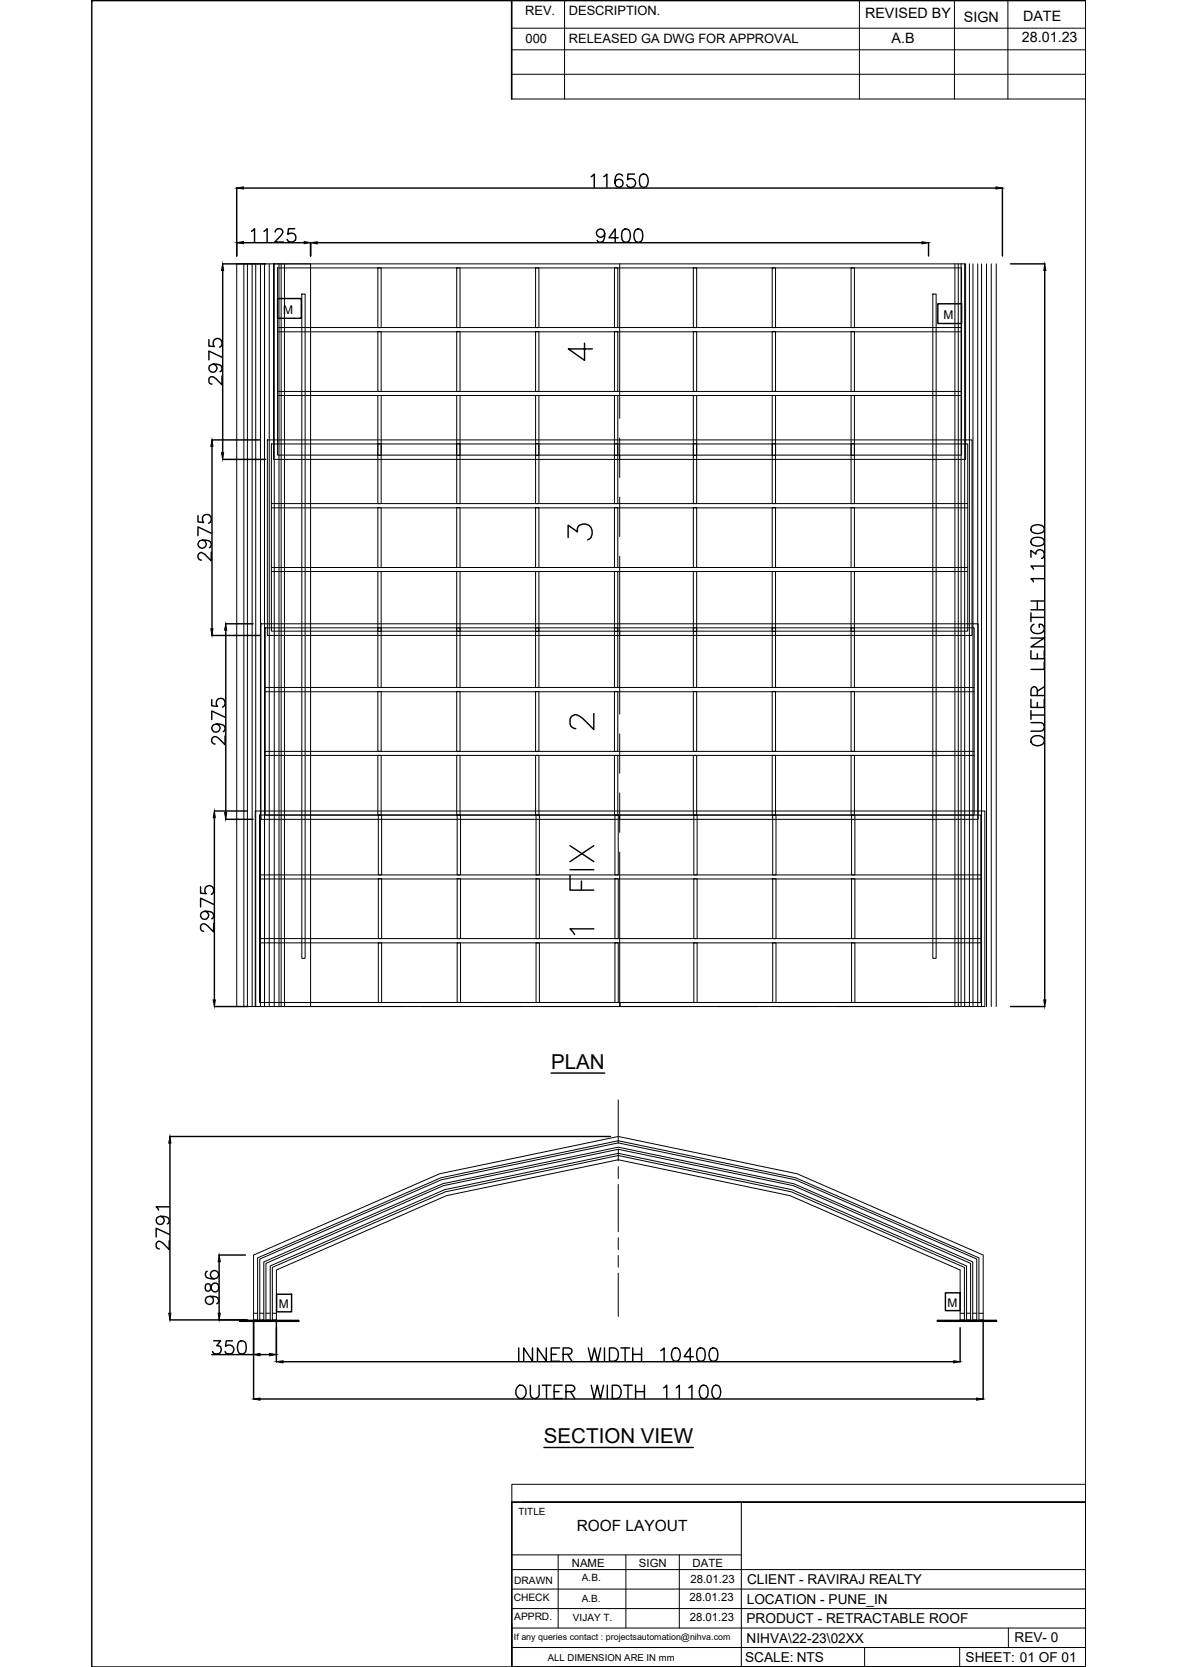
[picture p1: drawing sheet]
<svg xmlns="http://www.w3.org/2000/svg" width="210mm" height="297mm" viewBox="0 0 210 297" stroke-linecap="round" stroke-linejoin="round" font-family="sans-serif">
<!-- layer: 0 -->
<g fill="none" stroke="#000" stroke-width=".18">
<path d="M91.2 8.9h102.3M91.2 13.2h102.3M91.2 5h102.3M91.2 .1v17.5M100.6 .1v17.5M153.1 .1v17.5M170.1 .1v17.5M179.6 .1v17.5M193.5 .1v17.5h-102.3M42.2 47h13.1v132.4h-13.1zM43.4 47v132.3M44.1 47v132.4"/>
<path d="M44.9 47v132.4M45.6 47v132.4M46.4 47v132.4M47.1 47v132.4M48 47v132.4M48.7 47h123.4v34.9h-123.4zM48.9 47v132.4M49.5 47.7h121.8v33.4h-121.8zM49.5 58.4h121.8M49.5 59.1h121.8M49.7 47v132.4M50.1 47v132.4"/>
<path d="M50.7 47v132.4M53.8 52.4h.6v118.4h-.6zM67.3 59.1h.6v10.7h-.6zM67.3 47.7h.6v10.7h-.6zM81.4 59.1h.6v10.7h-.6zM81.4 47.7h.6v10.7h-.6zM95.4 59.1h.6v10.7h-.6zM95.4 47.7h.6v10.7h-.6zM109.5 59.1h.6v10.7h-.6zM109.5 47.7h.6v10.7h-.6zM110.4 47v27.5M123.5 59.1h.6v10.7h-.6z"/>
<path d="M123.5 47.7h.6v10.7h-.6zM137.6 59.1h.6v10.7h-.6zM137.6 47.7h.6v10.7h-.6zM151.7 59.1h.5v10.7h-.5zM151.7 47.7h.5v10.7h-.5zM166.2 52.4h.6v118.4h-.6zM170.2 47v132.4M170.7 47v132.4M171.3 47v132.3M171.9 47v132.4M172.7 47v132.4M173.4 47v132.4"/>
<path d="M174.2 47v132.4M174.9 47v132.4M175.8 47v132.4M176.6 47v132.4M177.5 47v132.4M47.6 78.4h125.6v34.8h-125.6zM48.4 79.1h124v33.4h-124zM49.5 69.8h121.8M49.5 70.5h121.8M67.3 70.5h.6v10.6h-.6zM67.3 79.1h.6v10.6h-.6zM81.4 70.5h.6v10.6h-.6z"/>
<path d="M81.4 79.1h.6v10.6h-.6zM95.4 70.5h.6v10.6h-.6zM95.4 79.1h.6v10.6h-.6zM109.5 70.5h.6v10.6h-.6zM109.5 79.1h.6v10.6h-.6zM110.4 78v7.1M123.5 70.5h.6v10.6h-.6zM123.5 79.1h.6v10.6h-.6zM137.6 70.5h.6v10.6h-.6zM137.6 79.1h.6v10.6h-.6zM151.7 70.5h.5v10.6h-.5zM151.7 79.1h.5v10.6h-.5z"/>
<path d="M48.4 89.7h124M48.4 90.5h124M67.3 90.5h.6v10.6h-.6zM81.4 90.5h.6v10.6h-.6zM95.4 90.5h.6v10.6h-.6zM109.5 90.5h.6v10.6h-.6zM110.4 88.6v7M110.4 99.1v28.1M123.5 90.5h.6v10.6h-.6zM137.6 90.5h.6v10.6h-.6zM151.7 90.5h.5v10.6h-.5zM46.5 111.2h127.8v34.8h-127.8z"/>
<path d="M47.3 111.9h126.3v33.3h-126.3zM48.4 101.1h124M48.4 101.8h124M67.3 101.8h.6v10.7h-.6zM67.3 111.9h.6v10.6h-.6zM81.4 101.8h.6v10.7h-.6zM81.4 111.9h.6v10.6h-.6zM95.4 101.8h.6v10.7h-.6zM95.4 111.9h.6v10.6h-.6zM109.5 101.8h.6v10.7h-.6zM109.5 111.9h.6v10.6h-.6zM123.5 101.8h.6v10.7h-.6z"/>
<path d="M123.5 111.9h.6v10.6h-.6zM137.6 101.8h.6v10.7h-.6zM137.6 111.9h.6v10.6h-.6zM151.7 101.8h.5v10.7h-.5zM151.7 111.9h.5v10.6h-.5zM47.3 133.9h126.3M47.3 134.6h126.3M47.3 122.5h126.3M47.3 123.3h126.3M67.3 134.6h.6v10.7h-.6zM67.3 123.2h.6v10.7h-.6zM81.4 134.6h.6v10.7h-.6z"/>
<path d="M81.4 123.2h.6v10.7h-.6zM95.4 134.6h.6v10.7h-.6zM95.4 123.2h.6v10.7h-.6zM109.5 134.6h.6v10.7h-.6zM109.5 123.2h.6v10.7h-.6zM110.4 130.8v7M123.5 134.6h.6v10.7h-.6zM123.5 123.2h.6v10.7h-.6zM137.6 134.6h.6v10.7h-.6zM137.6 123.2h.6v10.7h-.6zM151.7 134.6h.5v10.7h-.5zM151.7 123.2h.5v10.7h-.5z"/>
<path d="M45.5 144.5h130v34.9h-130zM46.2 145.2h128.6v33.4h-128.6zM46.2 155.9h128.6M46.2 156.6h128.6M67.4 156.6h.6v10.6h-.6zM67.4 145.2h.6v10.7h-.6zM81.5 156.6h.6v10.6h-.6zM81.5 145.2h.6v10.7h-.6zM95.5 156.6h.6v10.6h-.6zM95.5 145.2h.6v10.7h-.6zM109.6 156.6h.6v10.6h-.6zM109.6 145.2h.6v10.7h-.6z"/>
<path d="M110.4 141.3v7M110.4 151.8v27.6M123.6 156.6h.6v10.6h-.6zM123.6 145.2h.6v10.7h-.6zM137.7 156.6h.6v10.6h-.6zM137.7 145.2h.6v10.7h-.6zM151.7 156.6h.6v10.6h-.6zM151.7 145.2h.6v10.7h-.6zM46.2 167.2h128.6M46.2 168h128.6M55.3 179.4h16.5M67.4 168h.6v10.6h-.6z"/>
<path d="M75.3 179.4h7M81.5 168h.6v10.6h-.6zM85.8 179.4h7.1M95.5 168h.6v10.6h-.6zM96.4 179.4h28.1M109.6 168h.6v10.6h-.6zM110.5 178.6v.8M123.6 168h.6v10.6h-.6zM128 179.4h7M137.7 168h.6v10.6h-.6zM138.5 179.4h7.1M149.1 179.4h16.4"/>
<path d="M151.7 168h.6v10.6h-.6zM110.2 196v7.7M110.2 204.8v2M110.2 207.9v2.1M110.2 211.1v8.4M45.2 223.6l33.1-14.4 31.9-6.7 31.8 6.7 33.2 14.4v11.6h-.8v-11.1l-32.6-14.2-31.6-6.6-31.7 6.6-32.6 14.2v11.1h-.7zM45.2 234h.7M46.3 224.4l32.4-14.2 31.5-6.5 31.5 6.5 32.3 14.2v10.8h-.7v-10.3l-31.9-14-31.2-6.5-31.3 6.5-31.9 14v10.3h-.7zM46.3 234h.7M47.4 225.1l31.6-13.8 31.2-6.5 31.2 6.5 31.5 13.8v10.1h-.7v-9.6l-31.1-13.6-30.9-6.5-31 6.5-31.1 13.6v9.6h-.7zM47.4 234h.7M48.5 225.8l30.8-13.4 30.9-6.5 30.8 6.5 30.8 13.4v9.4h-.7v-8.9l-30.3-13.3-30.6-6.3-30.6 6.3-30.4 13.3v8.9h-.7z"/>
<path d="M48.5 234h.7M110.2 220.5v2.2M110.2 223.7v2.1M110.2 226.9v7.7M171.1 234h.7M172.2 234h.7M173.3 234h.7M174.4 234h.8M91.2 264.5h102.3v3.2h-102.3zM91.2 279.7h102.3M91.2 267.7v29.3M91.2 277.1h40.9"/>
<path d="M92.9 267.7h100.6M99.5 277.1v13M111.5 277.1v13M121 277.1v13M132.1 267.7v29.3M91.2 290.1h102.3M91.2 286.6h102.3M91.2 283.2h102.3M91.2 293.6h102.3M154.1 293.6v3.4M171 293.6v3.4M179.7 290.1v3.5"/>
</g>
<g fill="none" stroke="#000" stroke-width=".25">
<path d="M16.4 .1h177.1v296.9h-177.1zM91.2 .1v17.5M42.2 33.5v12.1M43.4 33.5h134.1M105.3 31.5l.6-.5v2.4M107.6 31.5l.5-.5v2.4M110.9 31.4a.69 .69 0 0 0-1-.3 1.79 1.79 0 0 0 0 2.2 .72 .72 0 0 0 1.1-.4 .72 .72 0 0 0-.5-1 .72 .72 0 0 0-.9 .7M113 31h-1.1l-.1 1a.83 .83 0 0 1 1.3 0 .83 .83 0 0 1-.2 1.3 .83 .83 0 0 1-1.2-.4M114.3 31.1a.72 .72 0 0 1 1.1 .4 1.85 1.85 0 0 1-.2 1.8 .77 .77 0 0 1-1.2-.4 2.03 2.03 0 0 1 .3-1.8zM178.6 33.5v12.1M39.7 47h7.6M39.7 48.2v32.5"/>
<path d="M43.4 43.3h10.8M44.8 41.2l.6-.4v2.3M47 41.2l.6-.4v2.3M49 41.3v-.1a.75 .75 0 0 1 1.2-.3 .51 .51 0 0 1 .1 .7l-1.3 1.5h1.5M49.5 53.2h4.2v3.5h-4.2zM52.5 40.8h-1.1l-.1 1a.83 .83 0 0 1 1.2 0 .83 .83 0 0 1-.1 1.2 .83 .83 0 0 1-1.2-.3M55.3 43.2v2.4M56.5 43.3h107.8M107.8 41.6a.74 .74 0 0 1-1.1 .6 .74 .74 0 0 1-.3-1.1 .74 .74 0 0 1 1.2 0 2.04 2.04 0 0 1-.2 1.9 .67 .67 0 0 1-1-.2M110.2 42.4h-1.7l1.1-1.6v2.4M111.1 40.9a.72 .72 0 0 1 1.1 .4 1.85 1.85 0 0 1-.2 1.7 .75 .75 0 0 1-1.2-.3 2.03 2.03 0 0 1 .3-1.8zM113.3 40.9a.77 .77 0 0 1 1.1 .4 2.03 2.03 0 0 1-.2 1.7 .72 .72 0 0 1-1.1-.3 1.85 1.85 0 0 1 .2-1.8z"/>
<path d="M165.5 43.3v2.3M167.1 54.1h4.2v3.5h-4.2zM180.1 47h6.1M186.2 48.2v130M37.2 60.5v1.2l1 .1a.83 .83 0 0 1 0-1.3 .83 .83 0 0 1 1.2 .2 .83 .83 0 0 1-.3 1.2M37.7 78.4h8.5M37.8 79.5v32.5M38 64.9a.72 .72 0 0 1 .7 .9 .72 .72 0 0 1-1.2 .4 .72 .72 0 0 1 .1-1.2 1.98 1.98 0 0 1 1.8 .2 .69 .69 0 0 1-.2 1M39.6 67v1.6l-1.1-1.1a.74 .74 0 0 0-1.2-.2 .81 .81 0 0 0 .1 1.1h.4M39.6 63.7l-2.4-1.1v1.5M35.3 91.9v1.1l1 .1a.83 .83 0 0 1 0-1.2 .83 .83 0 0 1 1.2 .1 .83 .83 0 0 1-.3 1.2M36.1 96.3a.73 .73 0 0 1 .5 1 .73 .73 0 0 1-1.1 .2 .73 .73 0 0 1 .1-1.2 2.22 2.22 0 0 1 1.9 .3 .64 .64 0 0 1-.2 1"/>
<path d="M37.6 98.4v1.5l-1.4-1.3a.54 .54 0 0 0-.9 .3l.1 .7 .5 .2M37.6 95l-2.3-1.1v1.5M39.7 81.9h7.6M183.7 99.3v-1.2l.9 .6a.77 .77 0 0 1 .9-.8 .77 .77 0 0 1 .6 1.1l-.2 .3-.3 .2M183.8 96.1a1.79 1.79 0 0 1 2.1 0 .72 .72 0 0 1-.3 1.1 1.85 1.85 0 0 1-1.8-.2l-.1-.4zM183.8 93.8a1.79 1.79 0 0 1 2.1 0 .72 .72 0 0 1-.3 1.1 1.85 1.85 0 0 1-1.8-.2l-.1-.3zM37.7 113.2h8.5M40.2 111.2h4.9M40.2 112.3v32.5M183.7 115.9v1.5h2.4v-1.5M183.7 113.7h2.4l-2.4 1.6h2.4M183.7 109.2v1.6"/>
<path d="M183.7 110h2.4M183.7 108.7h2.4M183.7 107.1h2.4M184.2 111.2a.85 .85 0 0 0-.5 1 .85 .85 0 0 0 .9 .7 1.08 1.08 0 0 0 1.5-1.1 .74 .74 0 0 0-.9-.6v.6M184.8 107.1v1.6M184.8 116.5v.9M186.1 117.9v1.4h-2.4M186.1 103.1h-2.4l.5 .6M186.1 100.9h-2.4l.5 .5M37.7 124.7v1.1l1 .1a.83 .83 0 0 1 .1-1.3 .83 .83 0 0 1 1.2 .2 .83 .83 0 0 1-.4 1.2M38.5 129a.72 .72 0 0 1 .7 1 .72 .72 0 0 1-1.2 .3 .72 .72 0 0 1 .1-1.2 2.04 2.04 0 0 1 1.9 .3 .69 .69 0 0 1-.2 1M40.1 131.1v1.6l-1.1-1.1a.69 .69 0 0 0-.7-.4 .69 .69 0 0 0-.6 .5l.2 .7 .4 .2"/>
<path d="M40.1 127.8l-2.4-1.1v1.5M183.7 128.8h1.7a.77 .77 0 0 1 .7 .7 .77 .77 0 0 1-.7 .8h-1.7M183.7 124.6v1.5h2.4v-1.5M183.7 127.4h2.4M183.7 126.6v1.6M184 131.3a1.23 1.23 0 0 1 1.3-.2 1.23 1.23 0 0 1 .8 1.1 1.34 1.34 0 0 1-2.4 0v-.4zM184.8 123.9v-.9a.64 .64 0 0 0-.6-.6l-.4 .2-.1 .4v.9h2.4M184.8 125.2v.9M186.1 122.4l-1.3 .8M35.7 158v1.2h1.1a.82 .82 0 0 1 0-1.2 .82 .82 0 0 1 1.2 .2 .82 .82 0 0 1-.4 1.2M38.2 144.5h5.9M38.2 145.7v32.5"/>
<path d="M40.2 146h4.9M36.5 162.4a.72 .72 0 0 1 .7 .9 .72 .72 0 0 1-1.1 .4 .72 .72 0 0 1 0-1.2 1.98 1.98 0 0 1 1.8 .2 .69 .69 0 0 1-.2 1M38.1 164.5v1.6l-1.1-1.1a.74 .74 0 0 0-1.2-.2 .81 .81 0 0 0 .2 1l.3 .1M38.1 161.1l-2.4-1.1v1.6M38.2 179.4h5.9M180.1 179.4h6.1M98.2 191.2h9.6M28.6 216.7a.72 .72 0 0 1 .7 1 .72 .72 0 0 1-1.2 .3 .72 .72 0 0 1 .1-1.1 1.98 1.98 0 0 1 1.8 .2 .69 .69 0 0 1-.2 1M30.2 219.9l-2.4-1.1v1.6M30.2 215h-2.4l.5 .6M30.2 202.5h78.6M30.3 203.7v30.3"/>
<path d="M30.2 221.1v1.6l-1.1-1.2a.7 .7 0 0 0-1.2-.1 .75 .75 0 0 0 .4 1.1h.1M30.2 235.2h13.9M36.7 228.8a.84 .84 0 0 0 .2 1.3l.5-.1 .1-.2a1.02 1.02 0 0 1 1-1.2 .81 .81 0 0 1 .5 1 .81 .81 0 0 1-.8 .6 1.43 1.43 0 0 1-.8-1.4zM36.9 226.5a.69 .69 0 0 0-.2 1 1.79 1.79 0 0 0 2.1 0 .74 .74 0 0 0-.3-1.1 .74 .74 0 0 0-1 .6 .74 .74 0 0 0 .7 .9M37.4 231a.73 .73 0 0 1 .5 1 .73 .73 0 0 1-1.1 .2 .73 .73 0 0 1 .1-1.1 2.43 2.43 0 0 1 1.9 .2 .67 .67 0 0 1-.2 1M38.1 238.9h1.2l-.7 .9a.75 .75 0 0 1 .8 .9 .75 .75 0 0 1-1 .5h-.3l-.2-.4M39 223.6h4.7M39 224.8v9.2M41.4 238.9h-1.1l-.1 1a.83 .83 0 0 1 1.2 0 .83 .83 0 0 1-.1 1.2 .83 .83 0 0 1-1.2-.3M42.6 239a.79 .79 0 0 1 1.2 .3 2.14 2.14 0 0 1-.3 1.9 .8 .8 0 0 1-1.1-.4 1.85 1.85 0 0 1 .2-1.8zM42.7 235.3h10.5v.1h-10.5zM45.2 235.4v13.9"/>
<path d="M49.2 235.4v7.3M49.3 230.6h2.7v3.2h-2.7zM167 235.3h10.6v.1h-10.6zM168.5 230.4h2.6v3.1h-2.6zM171.1 236.6v6.1M175.2 235.4v13.9M37.7 241.4h7.5M46.3 249.3h127.7M46.3 241.4h1.8M50.4 242.6h119.5M92.2 247.2l.4-.4a1.16 1.16 0 0 1 1.1 .6 1.16 1.16 0 0 1-.1 1.3 .87 .87 0 0 1-1 .5 .87 .87 0 0 1-.7-.9v-.6zM92.4 240.2v2.4"/>
<path d="M94.5 246.8v1.7a.79 .79 0 0 0 .8 .7 .79 .79 0 0 0 .8-.7v-1.7M94.9 240.2v2.4l-1.6-2.4v2.4M96.6 246.8h1.6M96.9 257.9h26.6M97.3 240.2v2.4l-1.5-2.4v2.4M97.4 246.8v2.4M98.2 241.3h.9M98.7 248h.9M99.7 240.2h-1.5v2.4h1.5M100.2 246.8h-1.5v2.4h1.5M100.3 241.3h1.1l.3-.1a.56 .56 0 0 0 0-.9l-.3-.1h-1.1v2.4M100.9 248h1a.65 .65 0 0 0 .5-.7l-.2-.3-.3-.2h-1v2.4"/>
<path d="M101.1 241.3l.8 1.3M101.7 248l.7 1.2M104.8 240.2l.6 2.4 .5-2.4 .6 2.4 .5-2.4M105.3 246.8l.6 2.4 .5-2.4 .6 2.4 .5-2.4M107.7 240.2v2.4M108.2 246.8v2.4M108.6 240.2h.8a1.28 1.28 0 0 1 .8 1.2 1.28 1.28 0 0 1-.8 1.2h-.8zM109.1 246.8h.8a1.28 1.28 0 0 1 .8 1.2 1.28 1.28 0 0 1-.8 1.2h-.8zM110.6 240.2h1.6M111.1 246.8h1.6M111.4 240.2v2.4M111.9 246.8v2.4"/>
<path d="M112.7 241.3h1.6M112.7 240.2v2.4M113.3 248h1.5M113.3 246.8v2.4M114.3 240.2v2.4M114.8 246.8v2.4M117.7 240.7l.6-.5v2.4M118.3 247.3l.5-.5v2.4M120 240.3a.72 .72 0 0 1 1.1 .4 1.85 1.85 0 0 1-.2 1.7 .72 .72 0 0 1-1.1-.3 1.85 1.85 0 0 1 .2-1.8zM120.5 247.3l.5-.5v2.4M122.7 247.3l.6-.5v2.4M123.5 241.8h-1.6l1.1-1.6v2.4"/>
<path d="M124.4 240.3a.75 .75 0 0 1 1.2 .4 2.21 2.21 0 0 1-.2 1.7 .75 .75 0 0 1-1.2-.3 2.21 2.21 0 0 1 .2-1.8zM124.9 247a.75 .75 0 0 1 1.2 .3 2.03 2.03 0 0 1-.3 1.8 .72 .72 0 0 1-1.1-.4 1.85 1.85 0 0 1 .2-1.7zM126.7 240.3a.77 .77 0 0 1 1.1 .4 2.03 2.03 0 0 1-.2 1.7 .72 .72 0 0 1-1.1-.3 1.85 1.85 0 0 1 .2-1.8zM127.2 247a.72 .72 0 0 1 1.1 .3 1.85 1.85 0 0 1-.2 1.8 .72 .72 0 0 1-1.1-.4 1.85 1.85 0 0 1 .2-1.7zM91.2 267.7h102.3v29.3h-102.3zM98.9 297h94.6"/>
</g>
<g fill="#000" stroke="#000" stroke-width=".18">
<path d="M42.2 33.5l1.2-.2v.4zM177.5 33.3l1.1 .2-1.1 .2zM39.7 47l.1 1.2h-.3zM42.2 43.3l1.2-.3v.4zM54.2 43l1.1 .3-1.1 .1zM55.3 43.3l1.2-.2v.4zM164.3 43.1l1.2 .2-1.2 .2zM186.2 47l.2 1.2h-.4zM37.8 78.4l.1 1.1h-.3zM39.5 80.7h.3l-.1 1.2zM37.6 112h.3l-.1 1.2zM40.2 111.2l.2 1.1h-.4z"/>
<path d="M38.2 144.5l.2 1.2h-.4zM40 144.8h.4l-.2 1.2zM38 178.2h.4l-.2 1.2zM186 178.2h.4l-.2 1.2zM30.3 202.5l.2 1.2h-.4zM30.1 234h.4l-.2 1.2zM39 223.6l.3 1.2h-.4zM38.9 234h.4l-.3 1.2zM45.2 249.3l1.1-.2v.4zM45.2 241.4l1.1-.2v.4zM48.1 241.2l1.1 .2-1.1 .2zM49.2 242.6l1.2-.1v.4z"/>
<path d="M169.9 242.5l1.2 .1-1.2 .3zM174 249.1l1.2 .2-1.2 .2z"/>
</g>
<text font-size="7.9" x="106.9" y="167.9" transform="rotate(-90 106.9 167.9)">1 FIX</text>
<g font-size="6.2">
<text x="100.5" y="65.3">4</text>
<text x="100.2" y="97.4">3</text>
<text x="100.5" y="131.2">2</text>
</g>
<g font-size="3.7">
<text x="98.2" y="190.4">PLAN</text>
<text x="96.9" y="257.2">SECTION VIEW</text>
</g>
<text font-size="2.8" x="102.8" y="272.8">ROOF LAYOUT</text>
<g font-size="2.6">
<text x="154.1" y="3.2">REVISED BY</text>
<text x="171.8" y="3.8">SIGN</text>
<text x="182.3" y="3.8">DATE</text>
<text x="158.8" y="7.7">A.B</text>
<text x="182.1" y="7.4">28.01.23</text>
</g>
<g font-size="2.4">
<text x="133.1" y="285.7">LOCATION - PUNE_IN</text>
<text x="133.1" y="282.3">CLIENT - RAVIRAJ REALTY</text>
<text x="133" y="292.7">NIHVA\22-23\02XX</text>
<text x="133" y="289.2">PRODUCT - RETRACTABLE ROOF</text>
<text x="180.8" y="292.6">REV- 0</text>
<text x="132.8" y="296.1">SCALE: NTS</text>
<text x="172.1" y="296.1">SHEET: 01 OF 01</text>
</g>
<g font-size="2.3">
<text x="93.6" y="2.7">REV.</text>
<text x="101.4" y="2.7">DESCRIPTION.</text>
<text x="93.7" y="7.7">000</text>
<text x="101.4" y="7.7">RELEASED GA DWG FOR APPROVAL</text>
</g>
<g font-size="2.1">
<text x="50.5" y="55.9">M</text>
<text x="168.1" y="56.8">M</text>
<text x="49.7" y="233">M</text>
<text x="168.8" y="232.8">M</text>
</g>
<g font-size="2">
<text x="101.9" y="279.2">NAME</text>
<text x="113.8" y="279.2">SIGN</text>
<text x="123.4" y="279.1">DATE</text>
<text x="122.9" y="285.2">28.01.23</text>
<text x="123" y="282">28.01.23</text>
<text x="122.9" y="288.9">28.01.23</text>
</g>
<g font-size="1.8">
<text x="92.4" y="269.9">TITLE</text>
<text x="103.7" y="281.8">A.B.</text>
<text x="91.5" y="285.2">CHECK</text>
<text x="91.6" y="282.2">DRAWN</text>
<text x="103.6" y="285.5">A.B.</text>
<text x="91.6" y="288.7">APPRD.</text>
<text x="102.1" y="288.9">VIJAY T.</text>
</g>
<text font-size="1.7" x="97.6" y="295.9">ALL DIMENSION ARE IN mm</text>
<text font-size="1.6" x="91.6" y="292.3">If any queries contact : projectsautomation@nihva.com</text>
</svg>
